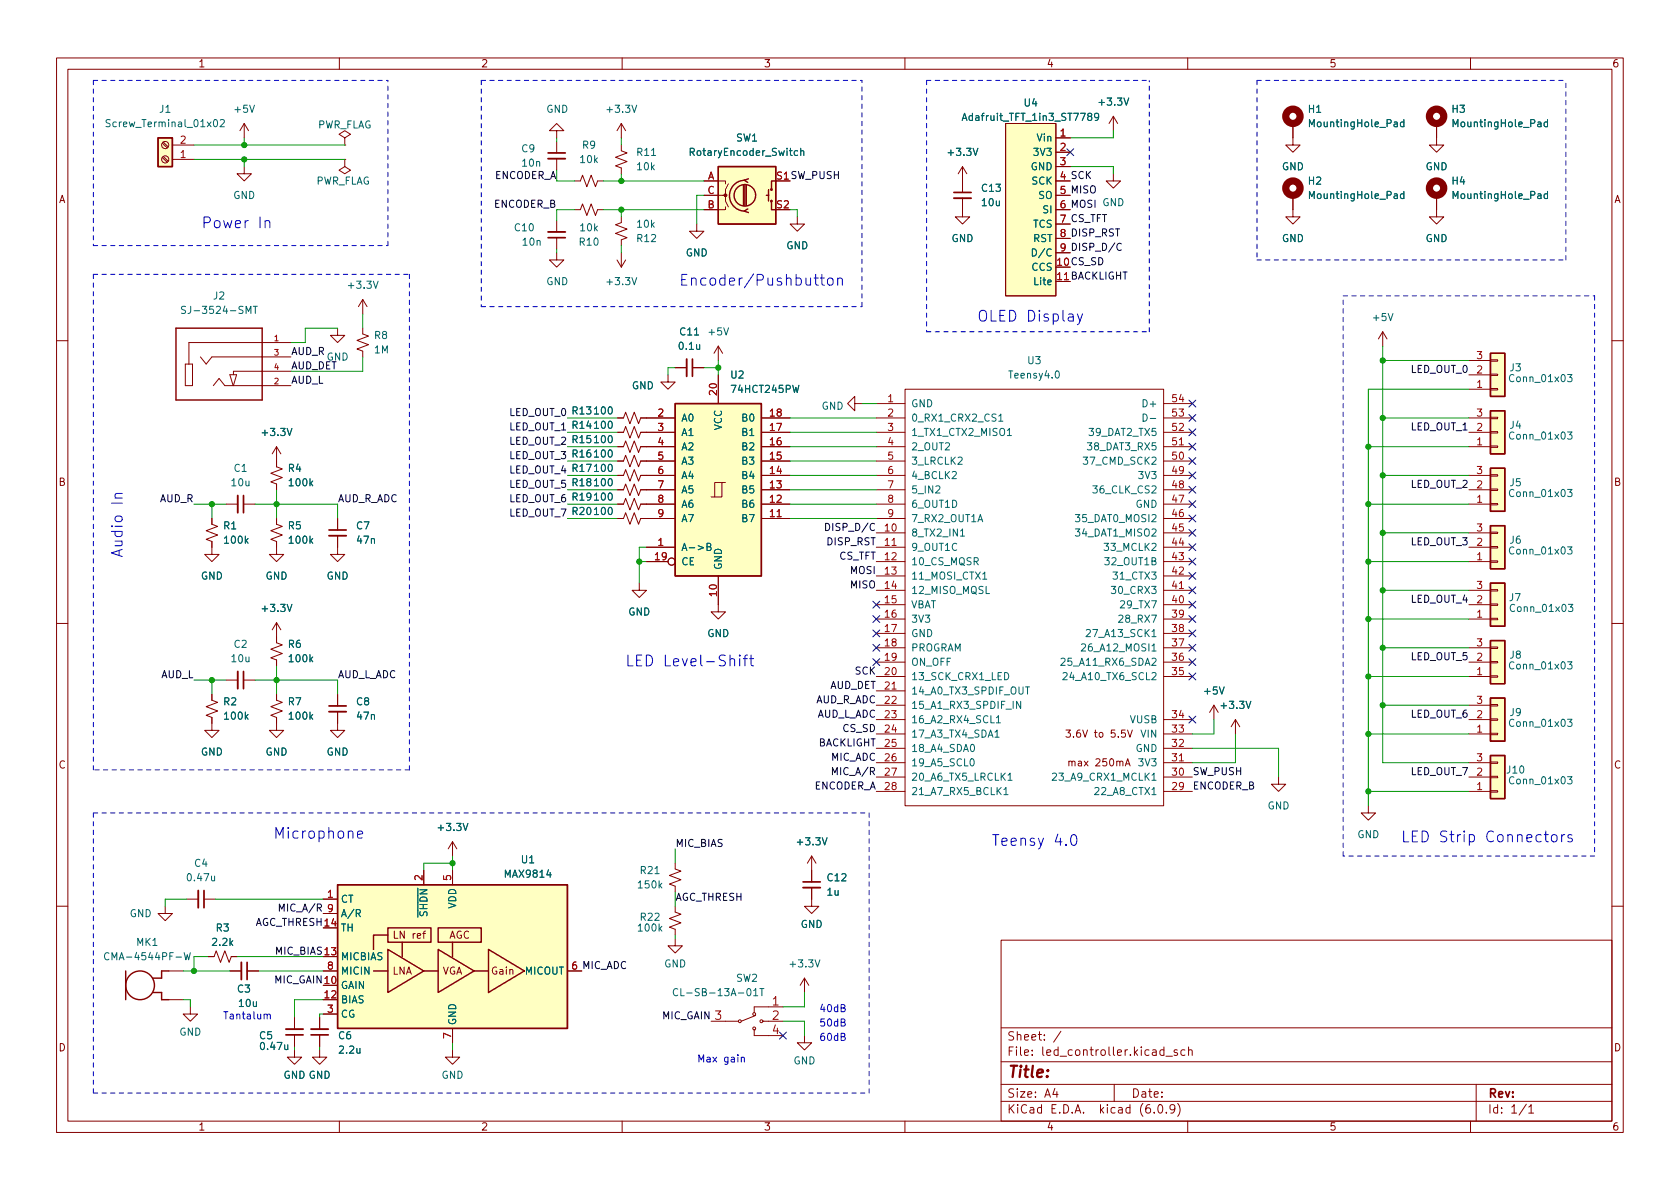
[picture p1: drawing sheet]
<svg xmlns="http://www.w3.org/2000/svg" width="297mm" height="210mm" viewBox="0 0 297 210" stroke-linecap="round" stroke-linejoin="round" font-family="sans-serif">
<g fill="none" stroke="#840000" stroke-width=".18">
<path d="M10 10.2h277v190.1h-277zM12 12.2h273v186.1h-273zM60 10.2v2M110 10.2v2M160 10.2v2M210 10.2v2M260 10.2v2M28.7 25.3l.9 .9M28.7 27.9l.9 .8M28.9 25.1l.8 .9M28.9 27.7l.8 .8M30.5 28.2h3.8"/>
<path d="M30.5 25.6h3.8M43.2 29.5v1.2h1.2l-1.2 1.3-1.3-1.3h1.3M43.2 21.8l-.8 1.3M43.2 21.8v2.6M43.2 21.8l.7 1.3M61 28.2v1.3l1 .6-1 .6-1.1-.6 1.1-.6M61 28.2h.1M61 24.4l1-.7-1-.6-1.1 .6 1.1 .7v1.2M61 25.6h.1M98.4 23.1h1.3l-1.3-1.3-1.2 1.3h1.2v1.3M98.4 25v2M98.4 28.1v2"/>
<path d="M98.4 39v2M101.6 37.1h1l.4-1 .8 2 .7-2 .8 2 .4-1h1M101.6 32h1l.4-1 .8 2 .7-2 .8 2 .4-1h1M109.9 25.6v1.1l1 .3-2.1 .8 2.1 .8-2.1 .7 1.1 .4v1M109.9 38.3v1.1l-1.1 .3 2.1 .8-2.1 .8 2.1 .7-1 .4v1M109.9 21.8v2.6M109.9 21.8l-.8 1.3M109.9 21.8l.7 1.3M123.2 39.6v1.3h1.3l-1.3 1.3-1.3-1.3h1.3M124.5 32h3.8v.5M124.5 34.5h3.8v1.1l.5 1M128.3 36.6v.5h-3.8"/>
<path d="M128.8 32.5l-.5 1v1h-.5M141 38.3v1.3h1.2l-1.2 1.3-1.3-1.3h1.3M170.2 35v3.3h1.2l-1.2 1.3-1.3-1.3h1.3M170.2 29.5l-.8 1.2M170.2 29.5v4.5M170.2 29.5l.7 1.2M177.8 21.8h8.9v30.5h-8.9zM186.7 37.1h2.5M186.7 32h2.5M186.7 24.4h2.5M186.7 26.9h2.5M186.7 29.5h2.5"/>
<path d="M186.7 34.5h2.5M186.7 39.6h2.5M196.8 30.7v1.3h1.3l-1.3 1.3-1.2-1.3h1.2M196.8 20.6l-.7 1.2M196.8 20.6v2.5M196.8 20.6l.8 1.2M228.6 21.8v3.8h1.3l-1.3 1.3-1.3-1.3h1.3M228.6 34.5v3.8h1.3l-1.3 1.3-1.3-1.3h1.3M254 34.5v3.8h1.3l-1.3 1.3-1.3-1.3h1.3M254 21.8v3.8h1.3l-1.3 1.3-1.3-1.3h1.3M59.7 58v1.3h1.3l-1.3 1.3-1.3-1.3h1.3M64.1 58v1l1.1 .4-2.1 .8 2.1 .8-2.1 .7 1 .4v1"/>
<path d="M64.1 53v2.5M64.1 53l-.7 1.2M64.1 53l.8 1.2M98.4 44.7v1.3h-1.2l1.2 1.2 1.3-1.2h-1.3M98.4 42v2.1M109.1 46l.8 1.2M109.9 44.7v2.5M110.6 46l-.7 1.2M186.7 42.2h2.5M186.7 44.7h2.5M244.5 58.7l.7 1.2M244.5 58.7v2.5"/>
<path d="M244.5 58.7l-.8 1.2M10 60.2h2M32.8 64.4h1.2v3.8h-1.2zM35.4 63.1l1 1.3 1.1-1.3h13.9M37.7 68.2l1-1.3 1.1 1.3h11.6M41.2 68.2l-.6-1.9h1.2l-.5 1.9M48.9 79v3.5l1 .4-2 .8 2 .7-2 .8 1 .4v1M48.9 79l-.8 1.3M48.9 79l.8 1.3M51.4 60.6h-18v3.8M51.4 65.7h-10.1v.6M109.2 76.4h1l.4-1 .8 2.1 .7-2.1 .8 2.1 .4-1.1h6.1"/>
<path d="M109.2 79h1l.4-1 .8 2 .7-2 .8 2 .4-1h6.1M109.2 73.9h1l.4-1 .8 2 .7-2 .8 2 .4-1h6.1M118.1 66.3v1.3h1.3l-1.3 1.2-1.3-1.2h1.3M119.4 65h2M122.4 65h2.1M127 61.2v2.5M127 66.3v5.1M127 61.2l-.8 1.3M127 61.2l.8 1.3M134.6 76.4h5.1M134.6 79h5.1M134.6 73.9h5.1"/>
<path d="M151.1 71.4v-1.3l-1.2 1.3 1.2 1.2v-1.2h1.3M154.9 76.4h5.1M154.9 79h5.1M154.9 73.9h5.1M154.9 71.4h5.1M160 68.8h45.7v73.7h-45.7zM205.7 76.4h5.1M205.7 79h5.1M205.7 73.9h5.1M205.7 71.4h5.1M259.7 76.4h3.8M259.7 79h3.8"/>
<path d="M259.7 73.9h3.8M259.7 68.8h3.8M259.7 66.3h3.8M259.7 63.7h3.8M263.5 73.8h1.3v.2h-1.3zM263.5 76.3h1.3v.3h-1.3zM263.5 78.9h1.3v.2h-1.3zM263.5 63.6h1.3v.3h-1.3zM263.5 66.2h1.3v.2h-1.3zM263.5 68.7h1.3v.3h-1.3zM285 60.2h2M37.5 91.7v1l1 .4-2.1 .7 2.1 .8-2.1 .8 1.1 .4v2.2h1.2l-1.2 1.3-1.3-1.3h1.3"/>
<path d="M40 89.1h2M43.1 89.1h2M48.9 91.7v1l1 .4-2 .7 2 .8-2 .8 1 .4v2.2h1.3l-1.3 1.3-1.3-1.3h1.3M59.7 94.7v3.3h1.3l-1.3 1.3-1.3-1.3h1.3M59.7 91.7v2M109.2 81.5h1l.4-1 .8 2 .7-2 .8 2 .4-1h6.1M109.2 91.7h1l.4-1 .8 2 .7-2 .8 2 .4-1h6.1M109.2 84.1h1l.4-1 .8 2 .7-2 .8 2 .4-1h6.1M109.2 89.1h1l.4-1 .8 2.1 .7-2.1 .8 2.1 .4-1.1h6.1M109.2 86.6h1l.4-1 .8 2 .7-2 .8 2 .4-1h6.1M114.3 96.8h5.1M114.3 99.3h3.8"/>
<path d="M127.6 85.3h-1.2v2.6M128.3 85.3h-.7v2.6h-1.9M134.6 81.5h5.1M134.6 91.7h5.1M134.6 84.1h5.1M134.6 89.1h5.1M134.6 86.6h5.1M154.9 81.5h5.1M154.9 91.7h5.1M154.9 84.1h5.1M154.9 89.1h5.1M154.9 86.6h5.1"/>
<path d="M154.9 94.2h5.1M154.9 96.8h5.1M154.9 99.3h5.1M205.7 81.5h5.1M205.7 91.7h5.1M205.7 84.1h5.1M205.7 89.1h5.1M205.7 86.6h5.1M205.7 94.2h5.1M205.7 96.8h5.1M205.7 99.3h5.1M259.7 84.1h3.8"/>
<path d="M259.7 89.1h3.8M259.7 86.6h3.8M259.7 94.2h3.8M259.7 96.8h3.8M259.7 99.3h3.8M263.5 83.9h1.3v.3h-1.3zM263.5 86.5h1.3v.2h-1.3zM263.5 89h1.3v.3h-1.3zM263.5 94.1h1.3v.3h-1.3zM263.5 96.6h1.3v.3h-1.3zM263.5 99.2h1.3v.2h-1.3zM10 110.2h2"/>
<path d="M48.9 110.1v3.6l1 .3-2 .8 2 .8-2 .7 1 .4v1M48.9 110.1l-.8 1.3M48.9 110.1l.8 1.3M113 103.1v1.3h1.3l-1.3 1.3-1.2-1.3h1.2M127 101.8v6.4h1.3l-1.3 1.3-1.3-1.3h1.3M154.9 119.6h5.1M154.9 117.1h5.1M154.9 114.5h5.1M154.9 109.5h5.1M154.9 106.9h5.1M154.9 104.4h5.1M154.9 101.8h5.1"/>
<path d="M154.9 112h5.1M205.7 119.6h5.1M205.7 117.1h5.1M205.7 114.5h5.1M205.7 109.5h5.1M205.7 106.9h5.1M205.7 104.4h5.1M205.7 101.8h5.1M205.7 112h5.1M259.7 119.6h3.8M259.7 117.1h3.8M259.7 114.5h3.8"/>
<path d="M259.7 109.5h3.8M259.7 106.9h3.8M259.7 104.4h3.8M263.5 114.4h1.3v.3h-1.3zM263.5 117h1.3v.2h-1.3zM263.5 119.5h1.3v.3h-1.3zM263.5 104.3h1.3v.2h-1.3zM263.5 106.8h1.3v.3h-1.3zM263.5 109.3h1.3v.3h-1.3zM285 110.2h2M37.5 122.8v1l1 .4-2.1 .8 2.1 .7-2.1 .8 1.1 .4v2.3h1.2l-1.2 1.2-1.3-1.2h1.3M40 120.3h2"/>
<path d="M43.1 120.3h2M48.9 122.8v1l1 .4-2 .8 2 .7-2 .8 1 .4v2.3h1.3l-1.3 1.2-1.3-1.2h1.3M59.7 125.9v3.3h1.3l-1.3 1.2-1.3-1.2h1.3M59.7 122.8v2M154.9 129.8h5.1M154.9 127.2h5.1M154.9 124.7h5.1M154.9 139.9h5.1M154.9 137.4h5.1M154.9 134.9h5.1M154.9 122.2h5.1M154.9 132.3h5.1"/>
<path d="M188.5 129.1h.8l-.5 .5 .4 .1v.5l-.2 .2-.5-.2M199 135.4l.4-1.2 .4 1.2M199.1 135.1h.6M199.4 129.1l.4 1.3 .4-1.3M205.7 129.8h5.1M205.7 127.2h5.1M205.7 139.9h5.1M205.7 137.4h5.1M205.7 134.9h5.1M205.7 132.3h5.1M214.6 124.7l-.7 1.3M214.6 124.7v2.5"/>
<path d="M214.6 124.7l.8 1.3M218.4 127.2l-.7 1.3M218.4 127.2v2.6M218.4 127.2l.8 1.3M226.1 137.4v1.3h1.2l-1.2 1.2-1.3-1.2h1.3M259.7 129.8h3.8M259.7 127.2h3.8M259.7 124.7h3.8M259.7 139.9h3.8M259.7 137.4h3.8M259.7 134.9h3.8M263.5 124.6h1.3v.2h-1.3z"/>
<path d="M263.5 127.1h1.3v.3h-1.3zM263.5 129.7h1.3v.2h-1.3zM263.5 134.7h1.3v.3h-1.3zM263.5 137.3h1.3v.2h-1.3zM263.5 139.8h1.3v.3h-1.3zM33 159h2.1M36.1 159h2M57.1 159h2.6M74.9 153.9v2.6M80 148.8v2.6M80 153.9v2.6M80 148.8l-.8 1.3"/>
<path d="M80 148.8l.8 1.3M119.4 152.6v1.1l1 .3-2 .8 2 .8-2 .7 1 .4v1M143.5 157v3.3h1.3l-1.3 1.2-1.3-1.2h1.3M143.5 151.4l-.8 1.2M143.5 151.4v4.6M143.5 151.4l.8 1.2M241.9 142.5v1.3h-1.2l1.2 1.2 1.3-1.2h-1.3M10 160.2h2M29.2 160.3v1.2h1.3l-1.3 1.3-1.3-1.3h1.3M29.8 171.7h2.6M29.8 176.8h2.6M33.7 178v1.3h1.2l-1.2 1.3-1.3-1.3h1.3"/>
<path d="M36.8 169.2h1l.4-1.1 .8 2.1 .8-2.1 .7 2.1 .4-1h1M40.6 171.7h2.1M43.7 171.7h2M52.1 180v2M56.5 180v2M57.1 171.7h2.6M57.1 179.3h2.6M57.1 161.5h2.6M100.3 171.7h2.6M119.4 166v1.3h1.2l-1.2 1.2-1.3-1.2h1.3M119.4 160.3v1l1 .4-2 .7 2 .8-2 .8 1 .3v1M133.6 179.6l-2.5 1"/>
<path d="M138.4 178h-5.1v1.1M142.2 173l-.7 1.2M142.2 173v2.5M142.2 173l.8 1.2M177 166.3h108v32h-108zM285 160.2h2M52.1 185.7v1.2h1.2l-1.2 1.3-1.3-1.3h1.3M52.1 183v2M56.5 185.7v1.2h1.3l-1.3 1.3-1.3-1.3h1.3M56.5 183v2M60 198.3v2M80 185.7v1.2h1.3l-1.3 1.3-1.3-1.3h1.3"/>
<path d="M80 181.9v2.5M110 198.3v2M125.7 180.6h4.9M133.3 182.1h.1M133.3 182.1v1h5.1M134.9 180.6h.1M134.9 180.6h3.5M142.2 183.1v1.3h1.3l-1.3 1.3-1.2-1.3h1.2M160 198.3v2M177 194.8h108M177 191.8h108M177 187.8h108"/>
<path d="M177 181.8h108M186.5 192.5l-.4 1h1M186.9 193v1M187.6 182.4l-1.3 1.9M197 191.8v3M204.1 196.7v.1M204.9 195.4l.2-.1a.81 .81 0 0 1 .6 .7 .81 .81 0 0 1-.3 .8h-.2a.81 .81 0 0 1-.6-.6 .81 .81 0 0 1 .3-.8zM205.8 185.7l-.4-.1-.3 .3v.4l.1 .3h.6M205.8 185.1v1.5M206.1 186.8h1.2M206.2 196.7v.1M207.7 196l-.3 .3h-.3l-.2-.3 .1-.6 .4-.1 .2 .2a.99 .99 0 0 1-.3 1.3h-.3"/>
<path d="M208.1 185.7l-.3-.1-.2 .2v.3l.5 .1v.4h-.5M208.2 195.1a1.72 1.72 0 0 1 0 2.3M209.5 185.7l-.4-.1-.3 .3v.4l.1 .3h.6M210 198.3v2M210.1 185.8l.3-.2 .3 .1 .1 .9M210.1 185.1v1.5M260 198.3v2M261 191.8v6.5M269.9 195.3l-1.3 1.9M270.3 195.8l.4-.5v1.5M270.3 196.8h.9"/>
<circle cx="29.2" cy="25.6" r=".63"/>
<circle cx="29.2" cy="28.2" r=".63"/>
<circle cx="118.7" cy="99.3" r=".63"/>
<circle cx="133.3" cy="179.3" r=".25"/>
<circle cx="130.8" cy="180.6" r=".25"/>
<circle cx="133.3" cy="181.9" r=".25"/>
<circle cx="134.6" cy="180.6" r=".25"/>
</g>
<g fill="#ffffc2" stroke="#ffffc2" stroke-width=".18">
<path d="M263.5 113.3h2.6v7.6h-2.6z"/>
<path d="M263.5 103.1h2.6v7.6h-2.6z"/>
<path d="M263.5 123.4h2.6v7.7h-2.6z"/>
<path d="M263.5 133.6h2.6v7.6h-2.6z"/>
<path d="M177.8 21.8h8.9v30.5h-8.9z"/>
<path d="M27.9 24.4h2.6v5.1h-2.6z"/>
<path d="M119.4 71.4h15.2v30.4h-15.2z"/>
<path d="M59.7 156.5h40.6v25.4h-40.6z"/>
<path d="M263.5 72.6h2.6v7.7h-2.6z"/>
<path d="M263.5 82.8h2.6v7.6h-2.6z"/>
<path d="M263.5 62.5h2.6v7.6h-2.6z"/>
<path d="M263.5 93h2.6v7.6h-2.6z"/>
<path d="M127 29.5h10.2v10.1h-10.2z"/>
</g>
<g fill="none" stroke="#840000" stroke-width=".25">
<path d="M27.9 24.4h2.6v5.1h-2.6zM127 29.5h10.2v10.1h-10.2zM131.4 32.8v3.5M131.7 31.9a2.73 2.73 0 0 0-2.7 2.7 2.73 2.73 0 0 0 2.7 2.7M131.7 32.8v3.5M132 32.8v3.5M132.2 37l-.6 .3 .7 .3M132.3 31.6l-.7 .3 .6 .4M135.5 34.5h.4M135.9 33.5v2.1M136.4 35.6v1.5h.8M137.2 32h-.8v1.5"/>
<path d="M31.1 58h15.3v12.7h-15.3zM119.4 71.4h15.2v30.4h-15.2zM263.5 72.6h2.6v7.7h-2.6zM263.5 62.5h2.6v7.6h-2.6zM263.5 82.8h2.6v7.6h-2.6zM263.5 93h2.6v7.6h-2.6zM263.5 113.3h2.6v7.6h-2.6zM263.5 103.1h2.6v7.6h-2.6zM263.5 123.4h2.6v7.7h-2.6zM263.5 133.6h2.6v7.6h-2.6zM59.7 156.5h40.6v25.4h-40.6zM22.2 171.7v5.1"/>
<path d="M27 175.5h1.6v1.3h1.2M29.8 171.7h-1.2v1.3h-1.6M66 171.7h2.6M68.6 164.1h7.6v2.5h-7.6zM68.6 165.3h-2.6v2.6M68.6 167.9l6.3 3.8-6.3 3.8zM71.1 166.6v2.6M74.9 171.7h2.6M77.5 164.1h7.6v2.5h-7.6zM77.5 167.9l6.3 3.8-6.3 3.8zM80 166.6v2.6M83.8 171.7h2.6"/>
<path d="M86.4 167.9l6.3 3.8-6.3 3.8z"/>
<circle cx="131.7" cy="34.5" r="1.9"/>
<circle cx="136.4" cy="33.5" r=".13"/>
<circle cx="136.4" cy="35.6" r=".13"/>
<circle cx="24.8" cy="174.2" r="2.54"/>
</g>
<g fill="none" stroke="#006464" stroke-width=".18">
<path d="M19.5 21.2l-.5-.1-.2 .2v.3l.6 .3 .1 .3-.3 .2h-.5M38.9 21.3l.5-.2 .3 .4-.8 .9h.8M141 26.7l-.3-.1-.3 .3 .1 .5h.5M141.6 26.8l.2-.2 .3 .1v.8M141.6 26.2v1.3M170.1 21.3l.4-1.3 .5 1.3M170.2 20.9h.6M194.2 20.6l-.2 .2h-.4l-.1-.2 .1-.5 .4-.1 .2 .2a.84 .84 0 0 1-.3 1.1h-.3M248.2 21.6h-.3l-.3 .2 .1 .6h.5M248.2 34.3h-.3l-.3 .2 .1 .6h.5M248.2 21.1v1.3M248.2 33.8v1.3"/>
<path d="M273.6 34.3h-.3l-.3 .2 .1 .6h.5M273.6 21.6h-.3l-.3 .2 .1 .6h.5M273.6 21.1v1.3M273.6 33.8v1.3M32.8 54.2h-.5l-.2 .1v.3l.6 .3 .1 .3-.2 .2h-.5M44.8 54.2h.7M45.1 54.2v1.2M182.5 44a.64 .64 0 0 1 .8 .6 .64 .64 0 0 1-.8 .7zM176.6 73.6l.4-.4v1.3M176.6 74.5h.7M178.1 77h.7M202.1 73.2a.64 .64 0 0 1 .7 .6 .64 .64 0 0 1-.7 .7z"/>
<path d="M203.4 74h.9M277.2 76.4h.7l-.4 .5 .4 .1v.5l-.2 .2-.5-.2M277.2 66.2h.7l-.4 .5 .4 .1v.6l-.2 .1-.5-.1M125 96.7l.6-.1 .1-.2-.1-.2-.6-.1v1.2h.5l.2-.1v-.3l-.3-.2M169.8 94.8h.7M277.2 86.5h.7l-.4 .5 .4 .2v.5l-.2 .1-.5-.1M277.2 96.7h.7l-.4 .5 .4 .1v.6l-.2 .1-.5-.1M173.8 102.4h.7M177.6 118.9a.64 .64 0 0 1 .8 .7 .64 .64 0 0 1-.8 .6zM187.6 116.5l.5-.1 .2 .4-.8 .9h.8M188 119.1l.4-.2 .3 .4-.8 .9h.8M191.2 114l.5-.1 .2 .3-.7 .9h.7"/>
<path d="M192.1 111.4l.5-.1 .2 .4-.8 .9h.8M196.5 103.7h.8l-.5 .5 .4 .1v.5l-.2 .2-.5-.2M197.8 108.9l.5-.1 .2 .3-.7 .9h.7M277.2 117h.7l-.4 .5 .4 .1v.6l-.2 .1-.5-.1M277.3 106.9h.8l-.4 .5 .3 .1v.5l-.2 .1-.5-.1M171.6 134.3l.2-.1a.68 .68 0 0 1 .5 .6 .68 .68 0 0 1-.5 .6l-.2-.1-.1-.3zM175.9 129.5l.4-.4v1.3M175.9 130.4h.8M176.2 126.9l.3-.3v1.2M176.2 127.8h.7M177.5 139.6l.4-.3v1.2M178.2 137.1l.4-.4v1.3"/>
<path d="M178.2 138h.8M180.5 124v1.3l-.8-1.3v1.3M181.3 121.5h.7M186.1 136.8l.5-.1 .2 .4-.8 .9h.8M277.2 127.2h.7l-.4 .5 .4 .1v.5l-.2 .2-.5-.2M277.2 137.3h.7l-.4 .5 .4 .2v.5l-.2 .1-.5-.1M177.5 140.5h.7M19.3 168.6a.6 .6 0 0 0-.9 .4 .6 .6 0 0 0 .6 .7l.3-.1M32.6 168.5l.3 1.2 .2-.9 .3 .9 .3-1.2M63 161.5l.6-.1 .1-.1v-.3l-.7-.2v1.3M63.3 161.5l.4 .6M119.8 174.9a.6 .6 0 0 0-.8 .5 .6 .6 0 0 0 .6 .7l.2-.1"/>
<path d="M133.3 176.1h.7M134.3 174.8h.8M134.7 174.8v1.3"/>
</g>
<g fill="none" stroke="#840000" stroke-width=".33">
<path d="M96.9 28.1h3M168.7 35h3M96.9 41h3M121.4 63.5v3M42 87.6v3.1M58.2 94.7h3M42 118.7v3.1M58.2 125.9h3M35.1 157.5v3M142 157h3M42.7 170.2v3M50.5 182h3.1"/>
<path d="M55 182h3"/>
</g>
<g fill="none" stroke="#840000" stroke-width=".3">
<path d="M96.9 27h3M168.7 34h3M96.9 42h3M122.4 63.5v3M43.1 87.6v3.1M58.2 93.7h3M43.1 118.7v3.1M58.2 124.8h3M36.1 157.5v3M142 156h3M43.7 170.2v3M50.5 183h3.1"/>
<path d="M55 183h3"/>
</g>
<g fill="none" stroke="#840000" stroke-width="1.3">
<circle cx="228.6" cy="20.6" r="1.27"/>
<circle cx="228.6" cy="33.3" r="1.27"/>
<circle cx="254" cy="20.6" r="1.27"/>
<circle cx="254" cy="33.3" r="1.27"/>
</g>
<circle cx="128.3" cy="34.5" r=".25" fill="#840000" stroke="#840000" stroke-width=".18"/>
<path d="M198.3 43.1a.6 .6 0 0 0-.9 .5 .6 .6 0 0 0 .6 .7l.3-.1M146 92.5a.64 .64 0 0 1 .7 .7 .64 .64 0 0 1-.7 .6z" fill="none" stroke="#0f0f0f" stroke-width=".18"/>
<g fill="none" stroke="#0000c2" stroke-width=".18">
<path d="M46.9 39.2a.47 .47 0 0 1 .8 .1v1M46.9 39v1.3M145 49.2h.8M145.3 48.5v1.7l.1 .1 .4 .1M146.4 49.3a.52 .52 0 0 1 .5-.1 .52 .52 0 0 1 .4 .3v.6a.52 .52 0 0 1-.5 .4 .52 .52 0 0 1-.5-.4zM148.1 49.3a.47 .47 0 0 1 .8 .1v1M148.1 49.2v1.2M190.5 55.5l.4 1.3M191.4 55.5l-.6 1.7-.3 .2M20.3 88.1h1.3M21.6 87.3h-1.2a.52 .52 0 0 0 .1 .8M129.1 116.7a.47 .47 0 0 1 .8 0v1"/>
<path d="M130.8 115.8l-.1 .1 .1 .1 .1-.1-.1-.1v.2M130.8 116.5v1.2M131.4 116.5h.8M132.2 115.8l-.4 .1-.1 .2v1.6M132.5 116.5h.7M132.8 115.8v1.7l.1 .2h.3M63.2 147.6l.9-.2-.1-.4h-.5l-.3 .2 .1 .9 .2 .1 .5-.1M189.5 147.8a.45 .45 0 0 1 .5-.2 .45 .45 0 0 1 .3 .4 .98 .98 0 0 1-.5 1.5 1.16 1.16 0 0 1-.3-1.7zM274.4 147.8a.52 .52 0 0 1 .5-.2 .52 .52 0 0 1 .4 .4v.5a.52 .52 0 0 1-.5 .4 .52 .52 0 0 1-.5-.4zM276.1 147.6v1.3M276.7 147.6l-.4 .1-.2 .3M277.9 147.7l-.4-.1-.3 .3 .1 .2 .6 .2 .1 .2-.1 .3-.1 .1-.6-.1"/>
<path d="M47.2 179.5l.2-.2 .3 .1 .1 .8M131.1 187.1l.1-.1h.4v.8M131.1 187v.8"/>
</g>
<g fill="none" stroke="#0000c2" stroke-width=".18" stroke-dasharray=".8 .8">
<path d="M16.5 14.2v29.2M16.5 14.2h52.1M85.1 14.2v40M85.1 14.2h67.3M163.8 14.2h39.4M163.8 14.2v44.5M222.2 14.2v31.8M222.2 14.2h54.7M16.5 43.4h52.1M16.5 48.5h55.9M16.5 48.5v87.6M68.6 43.4v-29.2"/>
<path d="M72.4 48.5v87.6M85.1 54.2h67.3M152.4 54.2v-40M163.8 58.7h39.4M203.2 58.7v-44.5M222.2 46h54.7M237.5 52.3h44.4M276.9 46v-31.8M281.9 52.3v99.1M72.4 136.1h-55.9M16.5 143.8v49.5M16.5 143.8h137.2"/>
<path d="M237.5 151.4v-99.1M281.9 151.4h-44.4M16.5 193.3h137.2M153.7 193.3v-49.5"/>
</g>
<g fill="none" stroke="#009600" stroke-width=".18">
<path d="M34.3 25.6h26.7M34.3 28.2h26.7M43.2 24.4v1.2M43.2 28.2v1.3M98.4 24.4v.6M98.4 32h3.2M101.6 37.1h-3.2v1.9M106.7 32h17.8M106.7 37.1h17.8M109.9 24.4v1.2M109.9 30.7v1.3M109.9 37.1v1.2"/>
<path d="M124.5 34.5h-1.3v5.1M139.7 37.1h1.3v1.2M189.2 29.5h7.6v1.2M196.8 23.1v1.3h-7.6M59.7 58h-5.7v2.6h-2.6M64.1 55.5v2.5M98.4 44.1v.6M109.9 43.4v1.3M64.1 63.1v2.6h-12.7M100.3 76.4h8.9M100.3 79h8.9M100.3 73.9h8.9"/>
<path d="M119.4 65h-1.3v1.3M124.5 65h2.5M127 63.7v2.6M139.7 76.4h15.2M139.7 79h15.2M139.7 73.9h15.2M152.4 71.4h2.5M241.9 79h17.8M244.5 61.2v73.7h15.2M244.5 73.9h15.2M244.5 63.7h15.2M259.7 68.8h-17.8v73.7"/>
<path d="M34.3 89.1h5.7M37.5 89.1v2.6M45.1 89.1h14.6v2.6M48.9 86.6v5.1M100.3 89.1h8.9M100.3 84.1h8.9M100.3 86.6h8.9M100.3 91.7h8.9M100.3 81.5h8.9M113 99.3h1.3M114.3 96.8h-1.3v6.3M139.7 89.1h15.2"/>
<path d="M139.7 84.1h15.2M139.7 86.6h15.2M139.7 91.7h15.2M139.7 81.5h15.2M241.9 89.1h17.8M241.9 99.3h17.8M244.5 84.1h15.2M244.5 94.2h15.2M48.9 117.7v5.1M241.9 109.5h17.8M241.9 119.6h17.8M244.5 104.4h15.2"/>
<path d="M244.5 114.5h15.2M34.3 120.3h5.7M37.5 120.3v2.5M45.1 120.3h14.6v2.5M210.8 132.3h15.3v5.1M214.6 127.2v2.6h-3.8M218.4 129.8v5.1h-7.6M241.9 129.8h17.8M241.9 139.9h17.8M244.5 124.7h15.2M33 159h-3.8v1.3M38.1 159h19"/>
<path d="M80 152.6h-5.1v1.3M80 151.4v2.5M119.4 150.1v2.5M119.4 157.7v2.6M32.4 176.8h1.3v1.2M32.4 171.7h8.2M36.8 169.2h-2.5v2.5M41.9 169.2h15.2M45.7 171.7h11.4M57.1 176.8h-5v3.2M57.1 179.3h-.6v.7M119.4 165.3v.7"/>
<path d="M142.2 175.5v2.5h-3.8M52.1 185v.7M56.5 185v.7M80 184.4v1.3M138.4 180.6h3.8v2.5"/>
</g>
<g fill="none" stroke="#000084" stroke-width=".18">
<path d="M188.6 26.3l1.2 1.2M189.8 26.3l-1.2 1.2M210.2 78.4l1.2 1.2M210.2 70.8l1.2 1.2M210.2 73.3l1.2 1.2M210.2 75.8l1.2 1.3M211.4 78.4l-1.2 1.2M211.4 70.8l-1.2 1.2M211.4 73.3l-1.2 1.2M211.4 75.8l-1.2 1.3M210.2 91.1l1.2 1.2M210.2 88.5l1.2 1.3"/>
<path d="M210.2 98.7l1.2 1.2M210.2 96.2l1.2 1.2M210.2 83.5l1.2 1.2M210.2 80.9l1.2 1.2M210.2 86l1.2 1.2M210.2 93.6l1.2 1.2M211.4 91.1l-1.2 1.2M211.4 88.5l-1.2 1.3M211.4 98.7l-1.2 1.2M211.4 96.2l-1.2 1.2M211.4 83.5l-1.2 1.2M211.4 80.9l-1.2 1.2"/>
<path d="M211.4 86l-1.2 1.2M211.4 93.6l-1.2 1.2M154.3 116.5l1.2 1.2M154.3 113.9l1.2 1.3M154.3 108.9l1.2 1.2M154.3 106.3l1.2 1.2M154.3 111.4l1.2 1.2M155.5 116.5l-1.2 1.2M155.5 113.9l-1.2 1.3M155.5 108.9l-1.2 1.2M155.5 106.3l-1.2 1.2M155.5 111.4l-1.2 1.2"/>
<path d="M210.2 101.2l1.2 1.3M210.2 108.9l1.2 1.2M210.2 116.5l1.2 1.2M210.2 106.3l1.2 1.2M210.2 113.9l1.2 1.3M210.2 119l1.2 1.2M210.2 111.4l1.2 1.2M210.2 103.8l1.2 1.2M211.4 101.2l-1.2 1.3M211.4 108.9l-1.2 1.2M211.4 116.5l-1.2 1.2M211.4 106.3l-1.2 1.2"/>
<path d="M211.4 113.9l-1.2 1.3M211.4 119l-1.2 1.2M211.4 111.4l-1.2 1.2M211.4 103.8l-1.2 1.2M210.2 126.6l1.2 1.3M211.4 126.6l-1.2 1.3M137.8 182.5l1.2 1.2M139 182.5l-1.2 1.2"/>
</g>
<g fill="#009600" stroke="#009600" stroke-width=".18">
<circle cx="37.5" cy="120.3" r=".46"/>
<circle cx="48.9" cy="120.3" r=".46"/>
<circle cx="43.2" cy="25.6" r=".46"/>
<circle cx="43.2" cy="28.2" r=".46"/>
<circle cx="37.5" cy="89.1" r=".46"/>
<circle cx="48.9" cy="89.1" r=".46"/>
<circle cx="113" cy="99.3" r=".46"/>
<circle cx="109.9" cy="32" r=".46"/>
<circle cx="109.9" cy="37.1" r=".46"/>
<circle cx="127" cy="65" r=".46"/>
<circle cx="80" cy="152.6" r=".46"/>
<circle cx="34.3" cy="171.7" r=".46"/>
<circle cx="241.9" cy="139.9" r=".46"/>
<circle cx="241.9" cy="129.8" r=".46"/>
<circle cx="244.5" cy="124.7" r=".46"/>
<circle cx="244.5" cy="73.9" r=".46"/>
<circle cx="241.9" cy="79" r=".46"/>
<circle cx="244.5" cy="94.2" r=".46"/>
<circle cx="244.5" cy="63.7" r=".46"/>
<circle cx="244.5" cy="84.1" r=".46"/>
<circle cx="241.9" cy="89.1" r=".46"/>
<circle cx="244.5" cy="104.4" r=".46"/>
<circle cx="241.9" cy="99.3" r=".46"/>
<circle cx="241.9" cy="119.6" r=".46"/>
<circle cx="241.9" cy="109.5" r=".46"/>
<circle cx="244.5" cy="114.5" r=".46"/>
</g>
<text font-size="2.8" fill="#840000" x="178" y="190.6">Title:</text>
<g font-size="2.7" fill="#0000c2">
<text x="35.6" y="40.4">Power In</text>
<text x="120" y="50.5">Encoder/Pushbutton</text>
<text x="172.7" y="56.9">OLED Display</text>
<text x="21.7" y="98.7" transform="rotate(-90 21.7 98.7)">Audio In</text>
<text x="110.5" y="117.8">LED Level-Shift</text>
<text x="48.3" y="148.3">Microphone</text>
<text x="175.3" y="149.6">Teensy 4.0</text>
<text x="247.6" y="148.9">LED Strip Connectors</text>
</g>
<g font-size="2.1" fill="#a90000">
<text x="136.6" y="177.8">1</text>
<text x="126.4" y="180.3">3</text>
<text x="136.6" y="180.3">2</text>
<text x="136.6" y="182.9">4</text>
</g>
<g font-size="2.1" fill="#840000">
<text x="178" y="184">Sheet: /</text>
<text x="178" y="186.7">File: led_controller.kicad_sch</text>
<text x="178" y="196.9">KiCad E.D.A. kicad (6.0.9)</text>
<text x="178" y="194.1">Size: A4</text>
<text x="200" y="194.1">Date:</text>
<text x="263" y="194.1">Rev:</text>
<text x="263" y="196.9">Id: 1/1</text>
</g>
<g font-size="1.8" fill="#840000">
<text x="35" y="11.9">1</text>
<text x="85" y="11.9">2</text>
<text x="135" y="11.9">3</text>
<text x="185" y="11.9">4</text>
<text x="235" y="11.9">5</text>
<text x="285" y="11.9">6</text>
<text x="10.3" y="35.9">A</text>
<text x="285.3" y="35.9">A</text>
<text x="187" y="49.5">11BACKLIGHT</text>
<text x="10.3" y="85.9">B</text>
<text x="285.3" y="85.9">B</text>
<text x="189.3" y="130.4">3.6V to 5.5V</text>
<text x="10.3" y="135.9">C</text>
<text x="189.4" y="135.5">max 250mA</text>
<text x="285.3" y="135.9">C</text>
<text x="69.8" y="166">LN ref</text>
<text x="79.3" y="166">AGC</text>
<text x="69.3" y="172.3">LNA</text>
<text x="78.1" y="172.3">VGA</text>
<text x="86.9" y="172.3">Gain</text>
<text x="10.3" y="185.9">D</text>
<text x="285.3" y="185.9">D</text>
<text x="35" y="199.9">1</text>
<text x="85" y="199.9">2</text>
<text x="135" y="199.9">3</text>
<text x="185" y="199.9">4</text>
<text x="235" y="199.9">5</text>
<text x="285" y="199.9">6</text>
</g>
<g font-size="1.8" fill="#006464">
<text x="19.5" y="22.5">Screw_Terminal_01x02</text>
<text x="28.2" y="19.9">J1</text>
<text x="41.6" y="19.9">+5V</text>
<text x="56" y="22.7">PWR_FLAG</text>
<text x="96.6" y="19.9">GND</text>
<text x="107.5" y="19.9">+3.3V</text>
<text x="170.9" y="21.4">Adafruit_TFT_1in3_ST7789</text>
<text x="181.1" y="18.8">U4</text>
<text x="194.5" y="18.7">+3.3V</text>
<text x="231.4" y="19.9">H1</text>
<text x="231.9" y="22.5">MountingHole_Pad</text>
<text x="256.8" y="19.9">H3</text>
<text x="257.3" y="22.5">MountingHole_Pad</text>
<text x="92.3" y="26.9">C9</text>
<text x="92.4" y="29.5">10n</text>
<text x="102.7" y="28.8">10k</text>
<text x="103" y="26.3">R9</text>
<text x="112.7" y="27.6">R11</text>
<text x="122.4" y="27.6">RotaryEncoder_Switch</text>
<text x="130.2" y="25">SW1</text>
<text x="167.8" y="27.6">+3.3V</text>
<text x="183" y="27.6">3V3</text>
<text x="183.4" y="25">Vin</text>
<text x="41.2" y="35.2">GND</text>
<text x="55.7" y="32.6">PWR_FLAG</text>
<text x="112.7" y="30.1">10k</text>
<text x="173.7" y="33.9">C13</text>
<text x="182.3" y="30.1">GND</text>
<text x="182.4" y="32.6">SCK</text>
<text x="183.6" y="35.2">SO</text>
<text x="226.6" y="30.1">GND</text>
<text x="231.4" y="32.6">H2</text>
<text x="231.9" y="35.2">MountingHole_Pad</text>
<text x="252" y="30.1">GND</text>
<text x="256.8" y="32.6">H4</text>
<text x="257.3" y="35.2">MountingHole_Pad</text>
<text x="91.1" y="40.9">C10</text>
<text x="102.7" y="40.9">10k</text>
<text x="112.7" y="40.3">10k</text>
<text x="173.7" y="36.4">10u</text>
<text x="182.6" y="40.3">TCS</text>
<text x="184.5" y="37.7">SI</text>
<text x="92.5" y="43.4">10n</text>
<text x="102.5" y="43.4">R10</text>
<text x="112.7" y="42.8">R12</text>
<text x="121.2" y="45.3">GND</text>
<text x="139" y="44.1">GND</text>
<text x="168.2" y="42.8">GND</text>
<text x="182.4" y="47.9">CCS</text>
<text x="182.6" y="42.8">RST</text>
<text x="183.1" y="45.3">D/C</text>
<text x="226.6" y="42.8">GND</text>
<text x="252" y="42.8">GND</text>
<text x="37.8" y="53">J2</text>
<text x="61.8" y="51">+3.3V</text>
<text x="96.6" y="50.4">GND</text>
<text x="107.5" y="50.4">+3.3V</text>
<text x="183" y="50.4">Lite</text>
<text x="33.2" y="55.5">SJ-3524-SMT</text>
<text x="66.2" y="59.9">R8</text>
<text x="120.3" y="59.3">C11</text>
<text x="125.4" y="59.3">+5V</text>
<text x="242.9" y="56.8">+5V</text>
<text x="66.2" y="62.5">1M</text>
<text x="120.2" y="61.8">0.1u</text>
<text x="181.7" y="64.4">U3</text>
<text x="267" y="65.7">J3</text>
<text x="111.7" y="68.8">GND</text>
<text x="129.2" y="66.9">U2</text>
<text x="129.6" y="69.5">74HCT245PW</text>
<text x="178.6" y="66.9">Teensy4.0</text>
<text x="267.2" y="67.6">Conn_01x03</text>
<text x="46.6" y="77.1">+3.3V</text>
<text x="101.2" y="75.8">R14</text>
<text x="101.2" y="73.3">R13</text>
<text x="105.2" y="75.8">100</text>
<text x="105.2" y="73.3">100</text>
<text x="120.4" y="74.5">A0</text>
<text x="120.4" y="77.1">A1</text>
<text x="127.6" y="76.1" transform="rotate(-90 127.6 76.1)">VCC</text>
<text x="131.3" y="77.1">B1</text>
<text x="131.3" y="74.5">B0</text>
<text x="145.2" y="72.4">GND</text>
<text x="161" y="72">GND</text>
<text x="161" y="74.5">0_RX1_CRX2_CS1</text>
<text x="161" y="77.1">1_TX1_CTX2_MISO1</text>
<text x="192.9" y="77.1">39_DAT2_TX5</text>
<text x="202.4" y="72">D+</text>
<text x="267" y="75.8">J4</text>
<text x="267.2" y="77.7">Conn_01x03</text>
<text x="41.4" y="83.4">C1</text>
<text x="51" y="83.4">R4</text>
<text x="101.2" y="78.4">R15</text>
<text x="101.2" y="80.9">R16</text>
<text x="101.2" y="83.4">R17</text>
<text x="105.2" y="78.4">100</text>
<text x="105.2" y="80.9">100</text>
<text x="105.2" y="83.4">100</text>
<text x="120.4" y="79.6">A2</text>
<text x="120.4" y="82.2">A3</text>
<text x="131.3" y="82.2">B3</text>
<text x="131.3" y="79.6">B2</text>
<text x="161" y="82.2">3_LRCLK2</text>
<text x="161" y="79.6">2_OUT2</text>
<text x="192" y="82.2">37_CMD_SCK2</text>
<text x="192.7" y="79.6">38_DAT3_RX5</text>
<text x="41" y="86">10u</text>
<text x="51.2" y="86">100k</text>
<text x="101.2" y="88.5">R19</text>
<text x="101.2" y="86">R18</text>
<text x="105.2" y="88.5">100</text>
<text x="105.2" y="86">100</text>
<text x="120.4" y="84.7">A4</text>
<text x="120.4" y="87.2">A5</text>
<text x="120.4" y="89.8">A6</text>
<text x="131.3" y="89.8">B6</text>
<text x="131.3" y="87.2">B5</text>
<text x="131.3" y="84.7">B4</text>
<text x="161" y="84.7">4_BCLK2</text>
<text x="161" y="87.2">5_IN2</text>
<text x="161" y="89.8">6_OUT1D</text>
<text x="193.7" y="87.2">36_CLK_CS2</text>
<text x="200.8" y="89.8">GND</text>
<text x="201.6" y="84.7">3V3</text>
<text x="267" y="86">J5</text>
<text x="267.2" y="87.9">Conn_01x03</text>
<text x="39.6" y="93.6">R1</text>
<text x="51" y="93.6">R5</text>
<text x="63.1" y="93.6">C7</text>
<text x="101.2" y="91.1">R20</text>
<text x="105.2" y="91.1">100</text>
<text x="120.4" y="92.3">A7</text>
<text x="131.3" y="92.3">B7</text>
<text x="161" y="94.9">8_TX2_IN1</text>
<text x="161" y="92.3">7_RX2_OUT1A</text>
<text x="190.7" y="94.9">34_DAT1_MISO2</text>
<text x="190.7" y="92.3">35_DAT0_MOSI2</text>
<text x="39.8" y="96.1">100k</text>
<text x="51.2" y="96.1">100k</text>
<text x="63.2" y="96.1">47n</text>
<text x="120.4" y="97.4">A-&gt;B</text>
<text x="120.4" y="99.9">CE</text>
<text x="127.6" y="100.8" transform="rotate(-90 127.6 100.8)">GND</text>
<text x="161" y="97.4">9_OUT1C</text>
<text x="161" y="99.9">10_CS_MQSR</text>
<text x="195.7" y="97.4">33_MCLK2</text>
<text x="195.8" y="99.9">32_OUT1B</text>
<text x="267" y="96.1">J6</text>
<text x="267.2" y="98">Conn_01x03</text>
<text x="35.5" y="102.5">GND</text>
<text x="46.9" y="102.5">GND</text>
<text x="57.7" y="102.5">GND</text>
<text x="161" y="102.5">11_MOSI_CTX1</text>
<text x="161" y="105">12_MISO_MQSL</text>
<text x="161" y="107.6">VBAT</text>
<text x="197.1" y="105">30_CRX3</text>
<text x="197.3" y="102.5">31_CTX3</text>
<text x="198.5" y="107.6">29_TX7</text>
<text x="266.9" y="106.3">J7</text>
<text x="46.6" y="108.2">+3.3V</text>
<text x="111.1" y="108.8">GND</text>
<text x="125" y="112.6">GND</text>
<text x="161" y="110.1">3V3</text>
<text x="161" y="112.6">GND</text>
<text x="192.8" y="112.6">27_A13_SCK1</text>
<text x="198.3" y="110.1">28_RX7</text>
<text x="267.3" y="108.2">Conn_01x03</text>
<text x="41" y="117.1">10u</text>
<text x="41.4" y="114.5">C2</text>
<text x="51" y="114.5">R6</text>
<text x="51.2" y="117.1">100k</text>
<text x="161" y="115.2">PROGRAM</text>
<text x="161" y="117.7">ON_OFF</text>
<text x="188.4" y="117.7">25_A11_RX6_SDA2</text>
<text x="192" y="115.2">26_A12_MOSI1</text>
<text x="267" y="116.5">J8</text>
<text x="267.2" y="118.4">Conn_01x03</text>
<text x="39.6" y="124.7">R2</text>
<text x="51" y="124.7">R7</text>
<text x="63.1" y="124.7">C8</text>
<text x="161" y="120.3">13_SCK_CRX1_LED</text>
<text x="161" y="122.8">14_A0_TX3_SPDIF_OUT</text>
<text x="161" y="125.3">15_A1_RX3_SPDIF_IN</text>
<text x="188.8" y="120.3">24_A10_TX6_SCL2</text>
<text x="213" y="122.8">+5V</text>
<text x="216.1" y="125.3">+3.3V</text>
<text x="39.8" y="127.2">100k</text>
<text x="51.2" y="127.2">100k</text>
<text x="63.2" y="127.3">47n</text>
<text x="161" y="127.9">16_A2_RX4_SCL1</text>
<text x="161" y="130.4">17_A3_TX4_SDA1</text>
<text x="199.8" y="127.9">VUSB</text>
<text x="201.8" y="130.4">VIN</text>
<text x="267" y="126.6">J9</text>
<text x="267.2" y="128.5">Conn_01x03</text>
<text x="35.5" y="133.6">GND</text>
<text x="46.9" y="133.6">GND</text>
<text x="57.7" y="133.6">GND</text>
<text x="161" y="133">18_A4_SDA0</text>
<text x="161" y="135.5">19_A5_SCL0</text>
<text x="200.8" y="133">GND</text>
<text x="201.6" y="135.5">3V3</text>
<text x="266.5" y="136.8">J10</text>
<text x="161" y="138">20_A6_TX5_LRCLK1</text>
<text x="161" y="140.6">21_A7_RX5_BCLK1</text>
<text x="186.7" y="138">23_A9_CRX1_MCLK1</text>
<text x="194" y="140.6">22_A8_CTX1</text>
<text x="224.1" y="143.1">GND</text>
<text x="267.2" y="138.7">Conn_01x03</text>
<text x="77.7" y="146.9">+3.3V</text>
<text x="141.2" y="149.5">+3.3V</text>
<text x="240" y="148.2">GND</text>
<text x="33.3" y="155.8">0.47u</text>
<text x="34.4" y="153.3">C4</text>
<text x="89.4" y="155.2">MAX9814</text>
<text x="92.2" y="152.6">U1</text>
<text x="113.3" y="154.6">R21</text>
<text x="146.4" y="155.8">C12</text>
<text x="60.2" y="159.6">CT</text>
<text x="80.6" y="160.7" transform="rotate(-90 80.6 160.7)">VDD</text>
<text x="113" y="157.1">150k</text>
<text x="146.3" y="158.4">1u</text>
<text x="22.9" y="162.2">GND</text>
<text x="24.2" y="167.3">MK1</text>
<text x="37.6" y="167.3">2.2k</text>
<text x="38.2" y="164.7">R3</text>
<text x="60.2" y="164.7">TH</text>
<text x="60.2" y="162.2">A/R</text>
<text x="75.6" y="163.4" transform="rotate(-90 75.6 163.4)">~{SHDN}</text>
<text x="113" y="164.7">100k</text>
<text x="113.3" y="162.8">R22</text>
<text x="141.5" y="164.1">GND</text>
<text x="19.5" y="169.8">CMA-4544PF-W</text>
<text x="60.2" y="169.8">MICBIAS</text>
<text x="60.2" y="172.3">MICIN</text>
<text x="92.8" y="172.3">MICOUT</text>
<text x="117.4" y="171.1">GND</text>
<text x="130.2" y="173.6">SW2</text>
<text x="139.9" y="171.1">+3.3V</text>
<text x="42" y="175.5">C3</text>
<text x="42.3" y="178">10u</text>
<text x="60.2" y="174.9">GAIN</text>
<text x="60.2" y="177.4">BIAS</text>
<text x="60.2" y="180">CG</text>
<text x="120.6" y="176.1">CL-SB-13A-01T</text>
<text x="31.7" y="183.1">GND</text>
<text x="45.9" y="183.8">C5</text>
<text x="46.2" y="185.7">0.47u</text>
<text x="59.9" y="183.8">C6</text>
<text x="80.6" y="181.4" transform="rotate(-90 80.6 181.4)">GND</text>
<text x="50.1" y="190.7">GND GND</text>
<text x="60.1" y="186.3">2.2u</text>
<text x="78" y="190.7">GND</text>
<text x="140.3" y="188.2">GND</text>
</g>
<g font-size="1.8" fill="#a90000">
<text x="31.9" y="27.9">1</text>
<text x="31.9" y="25.4">2</text>
<text x="187.5" y="24.1">1</text>
<text x="187.5" y="26.7">2</text>
<text x="187.5" y="29.2">3</text>
<text x="125.1" y="31.7">A</text>
<text x="125.1" y="34.3">C</text>
<text x="137.3" y="31.7">S1</text>
<text x="187.5" y="31.7">4</text>
<text x="187.5" y="34.3">5</text>
<text x="125.1" y="36.8">B</text>
<text x="137.3" y="36.8">S2</text>
<text x="187.5" y="36.8">6</text>
<text x="187.5" y="39.4">7</text>
<text x="187.5" y="41.9">8</text>
<text x="187" y="47">10</text>
<text x="187.5" y="44.4">9</text>
<text x="187" y="49.5">11</text>
<text x="261.1" y="63.5">3</text>
<text x="126.7" y="69.8" transform="rotate(-90 126.7 69.8)">20</text>
<text x="157" y="71.1">1</text>
<text x="207.3" y="71.1">54</text>
<text x="261.1" y="68.6">1</text>
<text x="261.1" y="66">2</text>
<text x="116.3" y="73.7">2</text>
<text x="116.3" y="76.2">3</text>
<text x="136.2" y="76.2">17</text>
<text x="136.2" y="73.7">18</text>
<text x="157" y="73.7">2</text>
<text x="157" y="76.2">3</text>
<text x="207.3" y="76.2">52</text>
<text x="207.3" y="73.7">53</text>
<text x="261.1" y="76.2">2</text>
<text x="261.1" y="73.7">3</text>
<text x="116.3" y="78.7">4</text>
<text x="116.3" y="81.3">5</text>
<text x="116.3" y="83.8">6</text>
<text x="136.2" y="83.8">14</text>
<text x="136.2" y="81.3">15</text>
<text x="136.2" y="78.7">16</text>
<text x="157" y="81.3">5</text>
<text x="157" y="83.8">6</text>
<text x="157" y="78.7">4</text>
<text x="207.3" y="83.8">49</text>
<text x="207.3" y="81.3">50</text>
<text x="207.3" y="78.7">51</text>
<text x="261.1" y="78.7">1</text>
<text x="261.1" y="83.8">3</text>
<text x="116.3" y="86.4">7</text>
<text x="116.3" y="88.9">8</text>
<text x="136.2" y="88.9">12</text>
<text x="136.2" y="86.4">13</text>
<text x="157" y="86.4">7</text>
<text x="157" y="88.9">8</text>
<text x="207.3" y="88.9">47</text>
<text x="207.3" y="86.4">48</text>
<text x="261.1" y="88.9">1</text>
<text x="261.1" y="86.4">2</text>
<text x="116.3" y="91.4">9</text>
<text x="136.2" y="91.4">11</text>
<text x="156.5" y="94">10</text>
<text x="157" y="91.4">9</text>
<text x="207.3" y="94">45</text>
<text x="207.3" y="91.4">46</text>
<text x="261.1" y="94">3</text>
<text x="115.9" y="99.1">19</text>
<text x="116.3" y="96.5">1</text>
<text x="156.5" y="96.5">11</text>
<text x="156.5" y="99.1">12</text>
<text x="156.5" y="101.6">13</text>
<text x="207.3" y="101.6">42</text>
<text x="207.3" y="99.1">43</text>
<text x="207.3" y="96.5">44</text>
<text x="261.1" y="99.1">1</text>
<text x="261.1" y="96.5">2</text>
<text x="126.7" y="105.4" transform="rotate(-90 126.7 105.4)">10</text>
<text x="156.5" y="104.1">14</text>
<text x="156.5" y="106.7">15</text>
<text x="207.3" y="106.7">40</text>
<text x="207.3" y="104.1">41</text>
<text x="261.1" y="106.7">2</text>
<text x="261.1" y="104.1">3</text>
<text x="156.5" y="109.2">16</text>
<text x="156.5" y="111.8">17</text>
<text x="207.3" y="111.8">38</text>
<text x="207.3" y="109.2">39</text>
<text x="261.1" y="109.2">1</text>
<text x="156.5" y="114.3">18</text>
<text x="156.5" y="116.8">19</text>
<text x="156.5" y="119.4">20</text>
<text x="207.3" y="119.4">35</text>
<text x="207.3" y="116.8">36</text>
<text x="207.3" y="114.3">37</text>
<text x="261.1" y="119.4">1</text>
<text x="261.1" y="116.8">2</text>
<text x="261.1" y="114.3">3</text>
<text x="156.5" y="121.9">21</text>
<text x="156.5" y="124.5">22</text>
<text x="261.1" y="124.5">3</text>
<text x="156.5" y="127">23</text>
<text x="156.5" y="129.5">24</text>
<text x="207.3" y="129.5">33</text>
<text x="207.3" y="127">34</text>
<text x="261.1" y="129.5">1</text>
<text x="261.1" y="127">2</text>
<text x="156.5" y="132.1">25</text>
<text x="156.5" y="134.6">26</text>
<text x="156.5" y="137.2">27</text>
<text x="207.3" y="137.2">30</text>
<text x="207.3" y="134.6">31</text>
<text x="207.3" y="132.1">32</text>
<text x="261.1" y="137.2">2</text>
<text x="261.1" y="134.6">3</text>
<text x="156.5" y="139.7">28</text>
<text x="207.3" y="139.7">29</text>
<text x="261.1" y="139.7">1</text>
<text x="74.7" y="155.7" transform="rotate(-90 74.7 155.7)">2</text>
<text x="79.8" y="155.7" transform="rotate(-90 79.8 155.7)">5</text>
<text x="57.9" y="158.7">1</text>
<text x="57.9" y="161.3">9</text>
<text x="57.4" y="163.8">14</text>
<text x="57.4" y="174">10</text>
<text x="57.4" y="168.9">13</text>
<text x="57.9" y="171.4">8</text>
<text x="101.1" y="171.4">6</text>
<text x="57.4" y="176.5">12</text>
<text x="57.9" y="179.1">3</text>
<text x="79.8" y="183.6" transform="rotate(-90 79.8 183.6)">7</text>
</g>
<text font-size="1.8" fill="#009600" x="87.3" y="31.6">ENCODER_A</text>
<g font-size="1.8" fill="#0f0f0f">
<text x="137.3" y="31.7">S1SW_PUSH</text>
<text x="187.5" y="31.7">4 SCK</text>
<text x="187.5" y="34.3">5 MISO</text>
<text x="87.3" y="36.7">ENCODER_B</text>
<text x="187.5" y="36.8">6 MOSI GND</text>
<text x="187.5" y="39.4">7 CS_TFT</text>
<text x="187.5" y="41.9">8 DISP_RST</text>
<text x="187" y="47">10CS_SD</text>
<text x="187.5" y="44.4">9 DISP_D/C</text>
<text x="51.4" y="65.3">AUD_DET</text>
<text x="51.4" y="62.8">AUD_R</text>
<text x="57.7" y="63.7">GND</text>
<text x="249.5" y="65.9">LED_OUT_0</text>
<text x="51.4" y="67.8">AUD_L</text>
<text x="90.1" y="73.6">LED_OUT_0 R13</text>
<text x="90.1" y="76.1">LED_OUT_1 R14</text>
<text x="249.5" y="76.1">LED_OUT_1</text>
<text x="90.1" y="81.2">LED_OUT_3 R16</text>
<text x="90.1" y="83.7">LED_OUT_4 R17</text>
<text x="90.1" y="78.6">LED_OUT_2 R15</text>
<text x="28.2" y="88.8">AUD_R</text>
<text x="59.7" y="88.8">AUD_R_ADC</text>
<text x="90.1" y="88.8">LED_OUT_6 R19</text>
<text x="90.1" y="86.3">LED_OUT_5 R18</text>
<text x="249.5" y="86.3">LED_OUT_2</text>
<text x="90.1" y="91.3">LED_OUT_7 R20</text>
<text x="146.8" y="93.9">DISP_D/C</text>
<text x="146.3" y="96.4">DISP_RST</text>
<text x="148.3" y="99">CS_TFT</text>
<text x="150.4" y="101.5">MOSI</text>
<text x="249.5" y="96.4">LED_OUT_3</text>
<text x="150.4" y="104">MISO</text>
<text x="249.5" y="106.6">LED_OUT_4</text>
<text x="28.4" y="119.9">AUD_L</text>
<text x="59.7" y="119.9">AUD_L_ADC</text>
<text x="151.2" y="119.3">SCK</text>
<text x="249.5" y="116.7">LED_OUT_5</text>
<text x="144" y="124.4">AUD_R_ADC</text>
<text x="146.6" y="121.8">AUD_DET</text>
<text x="144.2" y="126.9">AUD_L_ADC</text>
<text x="144.5" y="132">BACKLIGHT</text>
<text x="149" y="129.4">CS_SD</text>
<text x="249.5" y="126.9">LED_OUT_6</text>
<text x="146.9" y="134.5">MIC_ADC</text>
<text x="147.7" y="137.1">MIC_A/R</text>
<text x="210.8" y="137.1">SW_PUSH</text>
<text x="249.5" y="137.1">LED_OUT_7</text>
<text x="143.8" y="139.6">ENCODER_A</text>
<text x="210.8" y="139.6">ENCODER_B</text>
<text x="119.4" y="149.8">MIC_BIAS</text>
<text x="49.9" y="161.2">MIC_A/R 9</text>
<text x="119.4" y="159.3">AGC_THRESH</text>
<text x="45" y="163.7">AGC_THRESH 14</text>
<text x="48.5" y="173.9">MIC_GAIN 10</text>
<text x="48.7" y="168.8">MIC_BIAS 13</text>
<text x="101.1" y="171.4">6 MIC_ADC</text>
<text x="117.1" y="180.2">MIC_GAIN</text>
</g>
<g font-size="1.8" fill="#0000c2">
<text x="144.8" y="179">40dB</text>
<text x="39.4" y="180.2">Tantalum</text>
<text x="144.8" y="184">60dB</text>
<text x="144.8" y="181.5">50dB</text>
<text x="123.2" y="187.9">Max gain</text>
</g>
<g font-size="1.4" fill="#a90000">
<text x="48.5" y="60.3">1</text>
<text x="48.5" y="62.9">3</text>
<text x="48.5" y="65.4">4</text>
<text x="48.5" y="67.9">2</text>
</g>
</svg>
